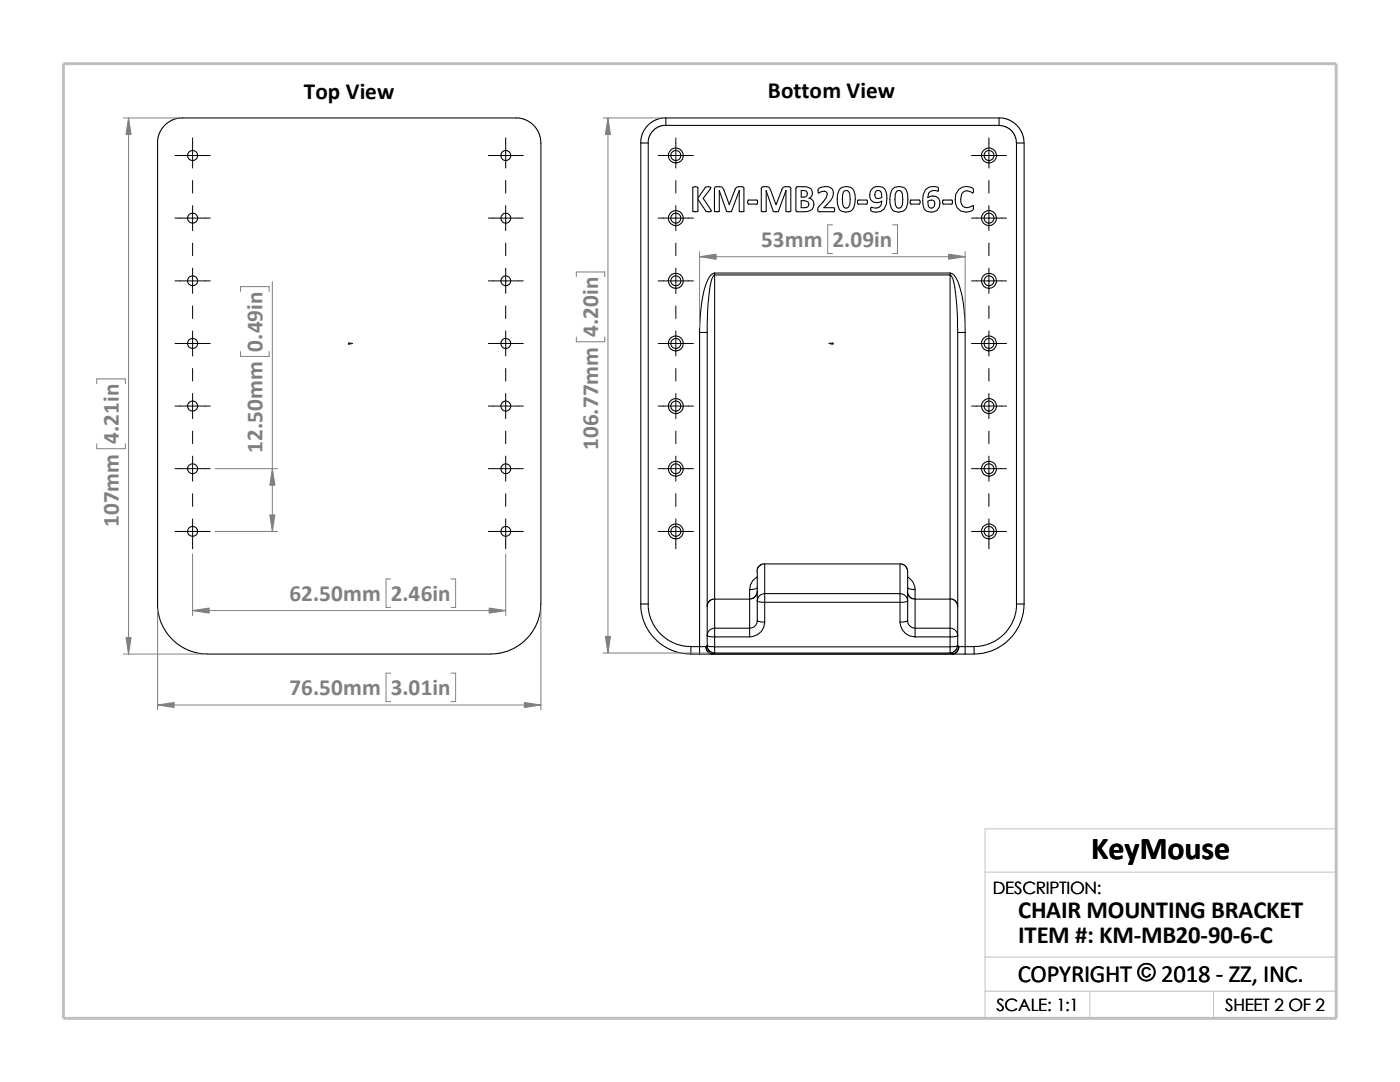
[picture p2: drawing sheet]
<svg xmlns="http://www.w3.org/2000/svg" width="279mm" height="216mm" viewBox="0 0 279 216" stroke-linecap="round" stroke-linejoin="round" font-family="sans-serif">
<path d="M196.6 174h70.1M196.6 191h70.1M196.6 197.8h70.1M217.5 197.8v5.4M242.2 197.8v5.4M26.8 203.2h239.9v-37.8h-70.1v37.8" fill="none" stroke="#c0c0c0" stroke-width=".2"/>
<path d="M12.7 12.7h254v190.5h-254z" fill="none" stroke="#c0c0c0" stroke-width=".59"/>
<g fill="none" stroke="#000" stroke-width=".21">
<path d="M31.5 28.5l.2-1.6 .9-1.7 1.5-1.1 1.7-.6h67.7l1.8 .6 1.4 1.1 1 1.7 .2 1.6v92M31.5 28.5v92.9l.4 2.3 .7 1.5 .9 1.5 1.4 1.4 1.8 1.2 1.6 .7 1.5 .4 1.6 .1M127.9 28.5v92M127.9 28.5h1.5M129.4 28.5v92M132.9 23.5l-.9 .1-1.1 .3-1.1 .7-.7 .6-1 1.7-.2 1.6M132.9 23.5h66.5M132.9 25h-.6l-.9 .3-1.1 .8-.8 1.3-.1 1.1M132.9 23.5v1.5M138.3 37.4l.5-.1 .5 .1v2.1l1.5-2.1a.87 .87 0 0 1 1.1 0l-1.6 2.2 1.6 2.5a.72 .72 0 0 1-1.1 0l-1.5-2.3v2.3a.69 .69 0 0 1-1 0zM143.6 38.1v4.1h-1v-4.5l.1-.4h.9l.6 .1 1.3 3.4M143.6 38.1l1.4 4 .2 .1h.8l1.5-4.1"/>
<path d="M143.6 38.1h.1M147.5 38.1v4.1h.8h.2v-4.7l-.2-.2h-.9a.71 .71 0 0 0-.7 .5l-1.2 3M147.5 38.1h.1M149.3 40l1.7-.1a.49 .49 0 0 1 0 .8h-1.6l-.2-.1zM152.9 38.1v4l-.8 .1h-.2v-4.5l.2-.4h.9l.5 .1 1.4 3.4 1.1-3a.71 .71 0 0 1 .7-.5h.7a.37 .37 0 0 1 .4 .4v4.4a.76 .76 0 0 1-.9 .1l-.1-4.1M152.9 38.1l1.4 4 .3 .1 .8-.1 1.4-4M152.9 38.1h.1M156.8 38.1h.1M158.9 37.3h.1a4.5 4.5 0 0 1 2.8 .4 1.23 1.23 0 0 1-.3 1.9 1.34 1.34 0 0 1 .9 1.5 1.34 1.34 0 0 1-1.3 1.1h-2.1l-.2-.2zM159.9 38l1 .1a.69 .69 0 0 1 .2 .8 .69 .69 0 0 1-.7 .4h-.5zM163.4 37.6a2.37 2.37 0 0 1 2.6 0 1.86 1.86 0 0 1-.2 2.4l-1.4 1.4h2a.56 .56 0 0 1 0 .8h-3.1a.91 .91 0 0 1 .1-1l1.5-1.7 .2-.8a.64 .64 0 0 0-.6-.6l-1.1 .4-.2-.5zM167.7 37.6a1.74 1.74 0 0 1 1.9-.3 1.74 1.74 0 0 1 1 1.6 4.2 4.2 0 0 1-.5 3 1.72 1.72 0 0 1-1.9 .4 1.72 1.72 0 0 1-1.1-1.6 3.8 3.8 0 0 1 .6-3.1z"/>
<path d="M168.4 38.2a.72 .72 0 0 1 1 0 3.9 3.9 0 0 1-.1 3.1 .62 .62 0 0 1-.9 0 4.3 4.3 0 0 1 0-3.1zM171.2 40l1.7-.1a.56 .56 0 0 1 0 .8h-1.7l-.1-.4zM174.2 37.5a1.68 1.68 0 0 1 1.7-.3 1.68 1.68 0 0 1 1.1 1.5l-.1 2a2.14 2.14 0 0 1-3.1 1.4v-.6l.1-.1a1.58 1.58 0 0 0 1.9-.4l.2-.9a1.45 1.45 0 0 1-1.7 .3 1.45 1.45 0 0 1-.7-1.5l.1-.8zM174.9 38.1a.66 .66 0 0 1 1 .4l.1 .9a.82 .82 0 0 1-1.4-.2l.1-.9zM178.2 37.6a1.72 1.72 0 0 1 1.9-.3 1.72 1.72 0 0 1 1 1.6 3.3 3.3 0 0 1-.9 3.3 1.71 1.71 0 0 1-2.6-1.5 4 4 0 0 1 .6-3.1zM178.9 38.2a.67 .67 0 0 1 1 0 4.2 4.2 0 0 1 0 3.1 .66 .66 0 0 1-1 0 4 4 0 0 1 0-3.1zM181.7 40l1.7-.1a.49 .49 0 0 1 0 .8h-1.6l-.1-.1zM184.7 37.8a2.28 2.28 0 0 1 2.5-.4l.1 .7h-.1a1.58 1.58 0 0 0-1.9 .4l-.1 .9a1.52 1.52 0 0 1 1.9 0 1.52 1.52 0 0 1 .4 2 1.81 1.81 0 0 1-3.1 .2 4.8 4.8 0 0 1 .3-3.8zM191.3 37.8a2.31 2.31 0 0 1 2.9-.2l.1 .7-.2 .2a1.37 1.37 0 0 0-2.2 .3 1.98 1.98 0 0 0 .6 2.6 2.26 2.26 0 0 0 1.7-.4v.9a2.19 2.19 0 0 1-2.5 .2 2.19 2.19 0 0 1-1.1-2.3l.2-1.1zM199.4 23.5v1.5h-66.5M199.4 23.5l.9 .1 1 .3 .8 .4 .9 .8 1 1.5 .3 1v.9M199.4 25.1l1.3 .2 1.1 .7 .7 1 .4 1.5"/>
<path d="M202.9 28.5v92M202.9 28.5h1.5v92M142.6 54.5v.4M142.6 54.9v64.6M142.6 54.9h47M142.6 54.5h47M142.6 54.5a2.21 2.21 0 0 0-1.5 1.6 29.2 29.2 0 0 0-1.5 10.2M142.6 54.9a2.18 2.18 0 0 0-.7 1.5 49.3 49.3 0 0 0-.8 9.9M145.5 40.8h.1M159.9 40a1.09 1.09 0 0 1 1.5 .8 .67 .67 0 0 1-.8 .6h-.7zM185.2 40.2a.84 .84 0 0 1 1.3 .1l-.1 .9a.64 .64 0 0 1-.6 .3 .64 .64 0 0 1-.5-.5zM188.1 40l1.8-.1a.56 .56 0 0 1 0 .8h-1.7z"/>
<path d="M189.6 54.9a2.18 2.18 0 0 1 .8 1.5 53.2 53.2 0 0 1 .7 9.9M189.6 54.5a2.15 2.15 0 0 1 1.5 1.6 28.1 28.1 0 0 1 1.5 10.2M189.6 54.5v.4M189.6 54.9v64.6M139.6 66.3v62.7M139.6 66.3h1.5M141.1 66.3v54.7M191.1 66.3h1.5M191.1 66.3v54.7M192.6 66.3v62.7M142.6 119.5l-.7 .2-.4 .3-.3 .5-.1 .5M142.6 119.5v5.8"/>
<path d="M142.6 119.5h7M149.6 117.6v1.9M149.6 119.5v5.8M151.1 119.9l1.5 .3M151.1 115.1a2.85 2.85 0 0 0-1.5 2.5M151.1 119.9v4M151.1 118l-.1 .6-.4 .6-1 .3M151.1 114v5.9M151.1 117.3a2.12 2.12 0 0 1-1.5 .3M152.6 112.5l-.6 .1-.5 .4-.3 .4-.1 .6M152.6 112.5v5.9M152.6 118.4v1.8"/>
<path d="M152.6 112.5h27M152.6 118.4h27M152.6 118.4a1.45 1.45 0 0 0-1.5 1.5M179.6 112.5l.9 .3 .6 .9v6.2M179.6 112.5v5.9M179.6 118.4v1.8M179.6 118.4a1.52 1.52 0 0 1 1.5 1.5M181.1 118l.1 .6 .3 .4 .5 .4 .6 .1M181.1 119.9l-1.5 .3M181.1 117.3a1.87 1.87 0 0 0 1.5 .3M181.1 115.1a2.82 2.82 0 0 1 1.5 2.5M181.1 119.9v4"/>
<path d="M182.6 119.5h7M182.6 117.6v1.9M182.6 119.5v5.8M189.6 119.5v5.8M189.6 119.5l.6 .1 .4 .3 .4 .5 .1 .6M107.9 120.5l-.1 1.6-.4 1.6-.6 1.5-1 1.5-1.7 1.7-1.4 .9-1.6 .7-1.6 .4-1.5 .1h-56.6M127.9 120.5h1.5M127.9 120.5l.1 1.8 .6 2 .9 1.8 1.1 1.2 1.7 1.5 1.7 1 2 .5 1.9 .2M129.4 120.5l.1 1.5 .4 1.5 .7 1.5 1.2 1.5 1.6 1.3 1.5 .7 1.5 .4 1.5 .1M137.9 130.5h1.7M139.6 129h1.3M139.6 129h-1.7v1.5"/>
<path d="M139.6 129v1.5M139.6 130.5h2.6M140.9 129a1.57 1.57 0 0 0 1.3 1.5M140.9 129a1.39 1.39 0 0 0 1.3 1.5M141.1 126.8l.7 .2 .8 .1M141.1 128.8l.7 .2 .8 .1M141.1 128.7l-.2 .3M141.1 126.8v2M141.1 128.8l.2 .7 .3 .5 1 .3M141.1 121v5.8M142.2 130.5h.1M142.2 130.5h47.9"/>
<path d="M142.6 129.1v1.2M142.6 125.3v1.8M142.6 130.2l-.4 .3M142.6 130.3h47M142.6 127.1v2M142.6 127.1h7M142.6 129.1h47M142.6 125.3h7M142.6 125.3a1.45 1.45 0 0 0-1.5 1.5M149.6 125.3v1.8M151.1 123.9l1.5 .2M151.1 123.9a1.5 1.5 0 0 1-1.5 1.4"/>
<path d="M152.6 124.1a2.92 2.92 0 0 1-3 3M152.6 120.2h27M152.6 120.2v3.9M179.6 124.1a3 3 0 0 0 3 3M179.6 120.2v3.9M181.1 123.9l-1.5 .2M181.1 123.9a1.43 1.43 0 0 0 1.5 1.4M182.6 127.1h7M182.6 125.3h7M182.6 125.3v1.8M189.6 129.1v1.2M189.6 125.3v1.8"/>
<path d="M189.6 125.3a1.52 1.52 0 0 1 1.5 1.5M189.6 130.2l.5 .3M189.6 127.1v2M190.1 130.5h.1M190.1 130.5h2.5M191.1 128.8l-.3 1-.5 .3-.7 .2M191.1 126.8v2l-1.5 .3M191.1 128.7l.2 .3M191.1 126.8l-1.5 .3M191.1 121v5.8M191.3 129h1.3M191.3 129a1.48 1.48 0 0 1-1.2 1.5"/>
<path d="M192.6 129h1.8M192.6 129v1.5M194.4 129v1.5h-1.8M202.9 120.5l-.1 1.5-.4 1.5-.8 1.5-1.2 1.5-1.6 1.3-1.4 .7-1.6 .4-1.4 .1M202.9 120.5h1.5M204.4 120.5l-.2 1.8-.6 2-1.3 2.4-1.4 1.4-1.8 1.2-1.6 .7-1.5 .4-1.6 .1"/>
<circle cx="38.4" cy="31" r="1.01"/>
<circle cx="100.9" cy="31" r="1"/>
<circle cx="134.9" cy="31" r="1.49"/>
<circle cx="134.9" cy="31" r="1.01"/>
<circle cx="197.4" cy="31" r="1.5"/>
<circle cx="197.4" cy="31" r="1"/>
<circle cx="38.4" cy="56" r="1"/>
<circle cx="38.4" cy="43.5" r="1"/>
<circle cx="100.9" cy="56" r=".99"/>
<circle cx="100.9" cy="43.5" r=".99"/>
<circle cx="134.9" cy="56" r="1"/>
<circle cx="134.9" cy="43.5" r="1.5"/>
<circle cx="134.9" cy="56" r="1.5"/>
<circle cx="134.9" cy="43.5" r="1"/>
<circle cx="197.4" cy="56" r=".99"/>
<circle cx="197.4" cy="43.5" r="1.51"/>
<circle cx="197.4" cy="56" r="1.51"/>
<circle cx="197.4" cy="43.5" r=".99"/>
<circle cx="38.4" cy="68.5" r="1"/>
<circle cx="100.9" cy="68.5" r=".99"/>
<circle cx="134.9" cy="68.5" r="1"/>
<circle cx="134.9" cy="68.5" r="1.5"/>
<circle cx="197.4" cy="68.5" r=".99"/>
<circle cx="197.4" cy="68.5" r="1.51"/>
<circle cx="38.4" cy="81" r="1.01"/>
<circle cx="38.4" cy="93.5" r="1"/>
<circle cx="100.9" cy="81" r="1"/>
<circle cx="100.9" cy="93.5" r=".99"/>
<circle cx="134.9" cy="81" r="1.01"/>
<circle cx="134.9" cy="81" r="1.5"/>
<circle cx="134.9" cy="93.5" r="1.5"/>
<circle cx="134.9" cy="93.5" r="1"/>
<circle cx="197.4" cy="81" r="1"/>
<circle cx="197.4" cy="81" r="1.51"/>
<circle cx="197.4" cy="93.5" r="1.51"/>
<circle cx="197.4" cy="93.5" r=".99"/>
<circle cx="38.4" cy="106" r="1"/>
<circle cx="100.9" cy="106" r=".99"/>
<circle cx="134.9" cy="106" r="1"/>
<circle cx="134.9" cy="106" r="1.5"/>
<circle cx="197.4" cy="106" r=".99"/>
<circle cx="197.4" cy="106" r="1.51"/>
</g>
<g fill="#00f" stroke="#00f" stroke-width=".2">
<path d="M70 68.5h.4l-.4 .1z"/>
<path d="M165.4 68.5h.4v.1z"/>
</g>
<path d="M69.6 68.5h.8M69.6 68.4l.2 .3M69.7 68.5h.1M69.7 68.4v.3M69.8 68.4l-.3 .3M165.4 68.5h.9M166 68.4l.3 .3M166.1 68.5h.1M166.1 68.4v.3M166.2 68.4l-.3 .3" fill="none" stroke="#00f" stroke-width=".2"/>
<g fill="none" stroke="#000" stroke-width=".2">
<path d="M34.9 31h7.1M38.4 27.5v6M38.4 36v2.5M97.5 31h6.9M100.9 27.5v6M100.9 36v2.5M131.4 31h7M134.9 27.5v6M134.9 36v2.5M193.9 31h7M197.4 27.5v6M197.4 36v2.5"/>
<path d="M34.9 56h7.1M34.9 43.5h7.1M38.4 41v5M38.4 48.5v2.5M38.4 53.5v5M97.5 56h6.9M97.5 43.5h6.9M100.9 41v5M100.9 48.5v2.5M100.9 53.5v5M131.4 56h7M131.4 43.5h7"/>
<path d="M134.9 41v5M134.9 48.5v2.5M134.9 53.5v5M193.9 56h7M193.9 43.5h7M197.4 41v5M197.4 48.5v2.5M197.4 53.5v5M34.9 68.5h7.1M38.4 61v2.5M38.4 66v5M38.4 73.5v2.5"/>
<path d="M38.4 78.5v5M97.5 68.5h6.9M100.9 61v2.5M100.9 66v5M100.9 73.5v2.5M100.9 78.5v5M131.4 68.5h7M134.9 61v2.5M134.9 66v5M134.9 73.5v2.5M134.9 78.5v5M193.9 68.5h7"/>
<path d="M197.4 61v2.5M197.4 66v5M197.4 73.5v2.5M197.4 78.5v5M34.9 93.5h7.1M34.9 81h7.1M38.4 86v2.5M38.4 91v5M38.4 98.5v2.5M97.5 93.5h6.9M97.5 81h6.9M100.9 86v2.5"/>
<path d="M100.9 91v5M100.9 98.5v2.5M131.4 93.5h7M131.4 81h7M134.9 86v2.5M134.9 91v5M134.9 98.5v2.5M193.9 93.5h7M193.9 81h7M197.4 86v2.5M197.4 91v5M197.4 98.5v2.5"/>
<path d="M34.9 106h7.1M38.4 103.5v6M97.5 106h6.9M100.9 103.5v6M131.4 106h7M134.9 103.5v6M193.9 106h7M197.4 103.5v6"/>
</g>
<g fill="none" stroke="#808080" stroke-width=".2">
<path d="M24.6 23.5h10.8M25.7 23.5v107M120.4 23.5h11.5M121.3 23.5v106.8M48 58.2v-1h5.7v1M54.4 56.2v49.8M115 55.2v-.9h5.7v.9M139.6 50.2v15.1M139.6 51.2h53M166.2 44.9h-1v5.7h1M178.1 44.9h1v5.7h-1M192.6 50.2v15.1"/>
<path d="M19.3 76.6v-1h5.7v1M48 70.1v1h5.7v-1M115 67.2v1h5.7v-1M19.3 88.6v.9h5.7v-.9M42.9 93.5h12.5M38.4 110.5v12.4M42.9 106h12.5M78 115.5h-1v5.7h1M90 115.5h.9v5.7h-.9M100.9 110.5v12.4M24.6 130.5h15.8M31.5 121.5v20.1"/>
<path d="M38.4 121.8h62.5M78 134.3h-1v5.7h1M90 134.3h.9v5.7h-.9M107.9 121.5v20.1M120.4 130.3h21.2M31.5 140.7h76.4"/>
</g>
<g fill="#808080" stroke="#808080" stroke-width=".2">
<path d="M31.5 140.7l3.3-.5v1z"/>
<path d="M104.6 140.2l3.3 .5-3.3 .5z"/>
<path d="M38.4 121.8l3.3-.5v1z"/>
<path d="M97.6 121.3l3.3 .5-3.3 .5z"/>
<path d="M25.7 23.5l.5 3.3h-1.1z"/>
<path d="M25.1 127.2h1.1l-.5 3.3z"/>
<path d="M54.4 93.5l.5 3.3h-1.1z"/>
<path d="M53.8 102.7h1.1l-.5 3.3z"/>
<path d="M120.8 127h1l-.5 3.3z"/>
<path d="M121.3 23.5l.5 3.3h-1z"/>
<path d="M139.6 51.2l3.3-.5v1z"/>
<path d="M189.3 50.7l3.3 .5-3.3 .5z"/>
</g>
<text font-size="6.4" x="217.8" y="171.4">KeyMouse</text>
<g font-size="4.9">
<text x="203.2" y="183.2">CHAIR MOUNTING BRACKET</text>
<text x="203.2" y="188.1">ITEM #: KM-MB20-90-6-C</text>
<text x="203.1" y="195.9">COPYRIGHT © 2018 - ZZ, INC.</text>
<text x="203.1" y="195.9">COPYRIGHT ©</text>
</g>
<g font-size="4.6">
<text x="60.6" y="19.7">Top View</text>
<text x="153.2" y="19.6">Bottom View</text>
</g>
<g font-size="4.6" fill="#808080">
<text x="151.9" y="49.4">53mm</text>
<text x="166.2" y="49.4">2.09in</text>
<text x="52.4" y="70.1" transform="rotate(-90 52.4 70.1)">0.49in</text>
<text x="119.4" y="67.2" transform="rotate(-90 119.4 67.2)">4.20in</text>
<text x="23.7" y="88.6" transform="rotate(-90 23.7 88.6)">4.21in</text>
<text x="119.4" y="89.8" transform="rotate(-90 119.4 89.8)">106.77mm</text>
<text x="52.4" y="90.4" transform="rotate(-90 52.4 90.4)">12.50mm</text>
<text x="23.7" y="105.2" transform="rotate(-90 23.7 105.2)">107mm</text>
<text x="57.7" y="120">62.50mm</text>
<text x="78" y="120">2.46in</text>
<text x="57.7" y="138.8">76.50mm</text>
<text x="78" y="138.8">3.01in</text>
</g>
<g font-size="3.4">
<text x="198.2" y="178.5">DESCRIPTION:</text>
<text x="198.8" y="201.7">SCALE: 1:1</text>
<text x="244.5" y="201.7">SHEET 2 OF 2</text>
</g>
</svg>
